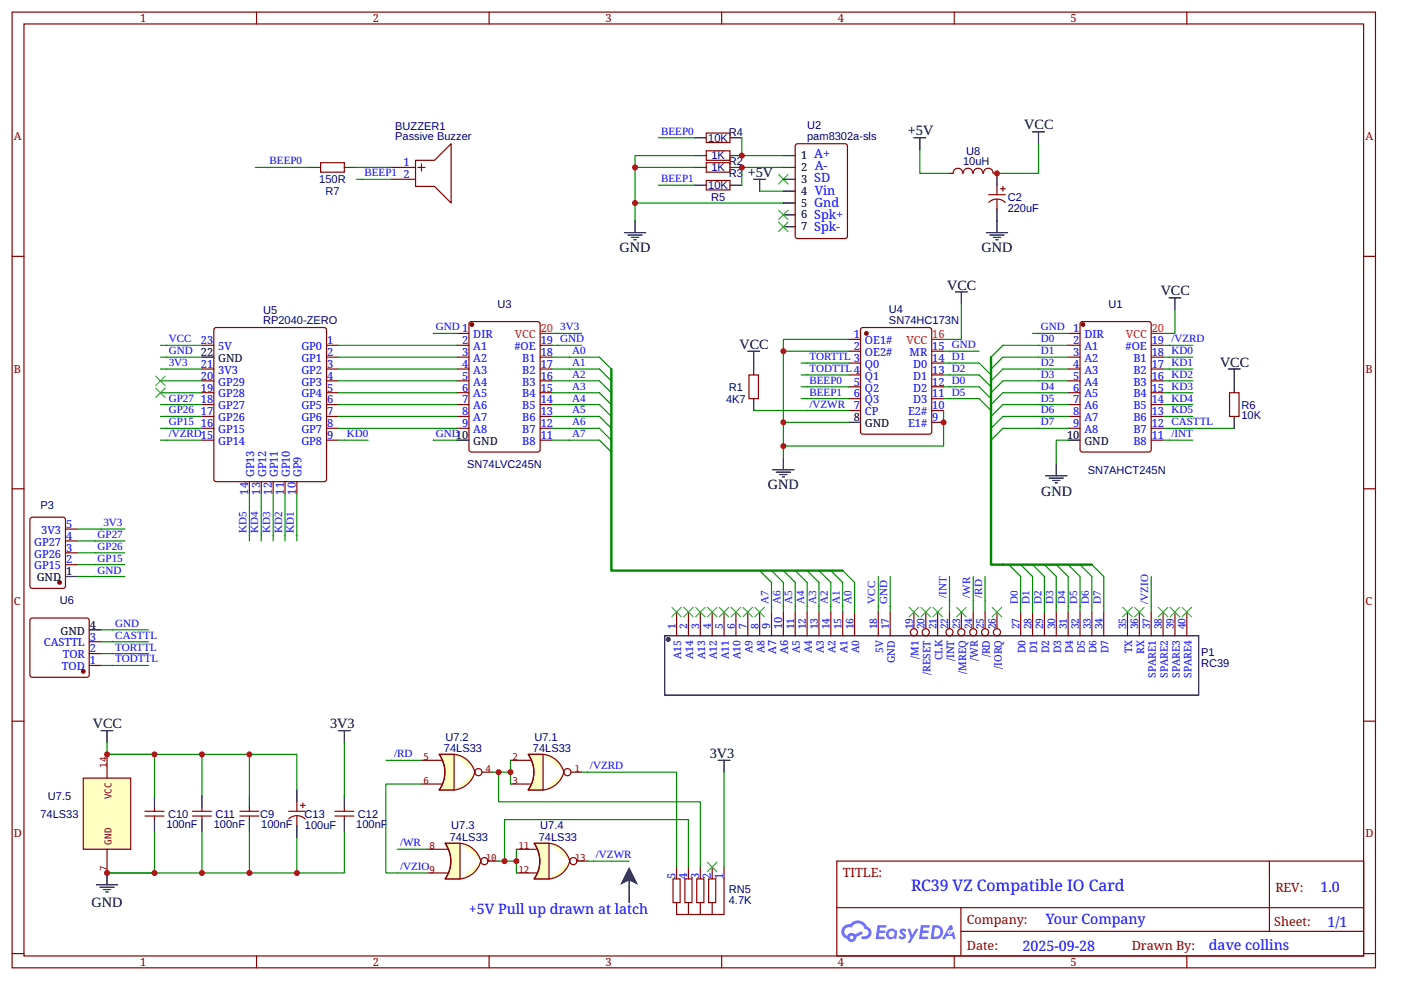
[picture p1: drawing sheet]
<svg xmlns="http://www.w3.org/2000/svg" width="297mm" height="210mm" viewBox="0 0 297 210" stroke-linecap="round" stroke-linejoin="round" font-family="sans-serif">
<g fill="none" stroke="#800" stroke-width=".25">
<path d="M2.6 2.6h289v202.7h-289zM5.1 5.1h284v197.7h-284zM54.4 2.6v2.5M103.7 2.6v2.5M153 2.6v2.5M202.3 2.6v2.5M251.6 2.6v2.5M2.6 54.4h2.5M289.1 54.4h2.5M2.6 103.7h2.5M289.1 103.7h2.5M2.6 153h2.5"/>
<path d="M289.1 153h2.5M177.4 182.7h111.7v20.1h-111.7zM177.4 192.6h111.6M203.7 197.6h85.3M203.7 192.6v10M269.1 182.7v14.9M2.6 202.3h2.5M54.4 202.8v2.5M103.7 202.8v2.5M153 202.8v2.5M202.3 202.8v2.5M251.6 202.8v2.5"/>
<path d="M289.1 202.3h2.5"/>
</g>
<g fill="#58f">
<path d="M190.9 197.2l.5-.2 .4 .1 .3 .3-.2 .4a.33 .33 0 0 0-.3-.3 .33 .33 0 0 0-.3 .1v.1a.85 .85 0 0 1 .7 .6 .85 .85 0 0 1-.3 .9l-.6 .1-.6-.4 .3-.4 .5 .3 .2-.1v-.2a.87 .87 0 0 1-.6-1.3z"/>
<path d="M192.4 197.1h.6l.4 1.3 .8-1.3h.6l-1.8 2.9h-.6l.7-1.1z"/>
<path d="M186.1 196.3h1.6l.2 .1-.1 .4h-1.2l-.1 .6h1l.3 .3-.3 .2h-1.1l-.1 .8 1.2 .1 .1 .2-.1 .2h-1.9z"/>
<path d="M195.2 196.3h1.7l.2 .1-.1 .4h-1.2l-.1 .6h1l.3 .3-.3 .2h-1.1l-.1 .8 1.2 .1 .1 .2-.1 .2h-1.9z"/>
<path d="M201.4 196.3h.5l.2 .9-.4 .2a.49 .49 0 0 0-.8 .2 .49 .49 0 0 0 .4 .7 .49 .49 0 0 0 .6-.5l.3-.1 .4 1.5h-.5l-.2-.6h-1.2l-.4 .6h-.6z"/>
<path d="M197.7 196.3l-.4 2.9h.9a1.5 1.5 0 0 0 1.8-1.5 1.5 1.5 0 0 0-1.8-1.4zM198.2 196.8a1.01 1.01 0 0 1 1.2 1.1 1.01 1.01 0 0 1-1.4 .8z"/>
<path d="M188.3 197.3a1.1 1.1 0 0 0-.3 1.6 1.1 1.1 0 0 0 1.6 .2l.4 .1 .2-1.6-.4-.2a1.01 1.01 0 0 0-1.5-.1zM188.3 198.1a.7 .7 0 0 1 1.4 0 .7 .7 0 0 1-1.4 0z"/>
<path d="M178.9 196.5a1.57 1.57 0 0 0 .7 2.7 1.01 1.01 0 0 0 1.2 .6 1.01 1.01 0 0 0 .8-1l1.4-.7-.3-.5-1.4 .6a1.02 1.02 0 0 0-1.7 .4 .99 .99 0 0 1-.5-1.4 .99 .99 0 0 1 1.4-.4 1.48 1.48 0 0 1 1.6-.9 1.48 1.48 0 0 1 1.3 1.2 .81 .81 0 0 1 .7 1.1 .81 .81 0 0 1-1.2 .4l-.3 .2v.3a1.39 1.39 0 0 0 2-.6 1.39 1.39 0 0 0-.8-1.9 2.17 2.17 0 0 0-3.7-.5l-.7 .1zM180.2 198.9a.38 .38 0 0 1 .7 0 .38 .38 0 0 1-.7 0z"/>
<circle cx="201.4" cy="197.8" r=".19"/>
</g>
<g fill="none" stroke="#000" stroke-width=".25">
<path d="M42.8 75.8h2.5M202.6 61.9h2.5M203.8 61.9v2.6M247.9 63.2h2.5M249.1 63.2v2.5M96.9 93.4h2.5M163.8 99.7h4.6M166.1 97.2v2.5M179.9 89.6h2.5M224 98.4v2.5M226.5 93.4h2.5M164.6 100.2h3"/>
<path d="M165.3 100.7h1.5M165.8 101.2h.5M221.7 100.9h4.5M222.4 101.4h3.1M223.2 101.9h1.5M223.7 102.4h.5M13.9 122.3h2.5M18.9 133.6h2.5M140.9 134.9h113.2v12.6h-113.2zM21.4 155h2.5M22.7 155v2.5M71.7 155h2.6"/>
<path d="M73 155v2.5M32.8 168.9v2.5M32.8 173.9v2.5M42.8 168.9v2.5M42.8 173.9v2.5M52.9 168.9v2.5M52.9 173.9v2.5M73 168.9v2.5M73 173.9v2.5M20.4 187.7h4.6M21.2 188.2h3M21.9 188.7h1.5"/>
<path d="M22.4 189.2h.5M22.7 185.2v2.5"/>
</g>
<circle cx="141.7" cy="135.7" r=".38" fill="#000" stroke="#000" stroke-width=".25"/>
<g fill="none" stroke="#800" stroke-width=".25">
<path d="M42.8 73.3h2.5M42.8 78.3h2.5M45.4 69.7l.4-.2h22.9l.5 .2v32l-.2 .4-23.2 .1-.4-.3zM69.2 73.3h2.5M69.2 75.8h2.5M69.2 78.3h2.5M96.9 70.7h2.5M96.9 73.3h2.5M96.9 75.8h2.5M96.9 78.3h2.5M99.7 68.3l14.3-.1 .4 .3 .1 26.9-.2 .4-14.4 .1-.4-.2-.1-27zM114.5 73.3h2.5"/>
<path d="M114.5 75.8h2.5M114.5 78.3h2.5M179.9 72h2.5M179.9 74.5h2.5M179.9 77h2.5M179.9 79.5h2.5M182.5 69.7l.4-.2h14.1l.5 .2v21.9l-.2 .5h-14.4l-.4-.2zM197.5 74.5h2.6M197.5 77h2.6M197.5 79.5h2.6M226.5 70.7h2.5M226.5 73.3h2.5"/>
<path d="M226.5 75.8h2.5M226.5 78.3h2.5M229.2 68.3l14.4-.1 .4 .3 .1 26.9-.3 .4-14.3 .1-.4-.2-.1-27zM244.1 73.3h2.5M244.1 75.8h2.5M244.1 78.3h2.5M42.8 80.8h2.5M42.8 83.3h2.5M42.8 85.8h2.5M42.8 88.4h2.5M42.8 90.9h2.5M42.8 93.4h2.5"/>
<path d="M69.2 80.8h2.5M69.2 83.3h2.5M69.2 85.8h2.5M69.2 88.4h2.5M69.2 90.9h2.5M69.2 93.4h2.5M96.9 80.8h2.5M96.9 83.3h2.5M96.9 85.8h2.5M96.9 88.4h2.5M96.9 90.9h2.5M114.5 80.8h2.5"/>
<path d="M114.5 83.3h2.5M114.5 85.8h2.5M114.5 88.4h2.5M114.5 90.9h2.5M114.5 93.4h2.5M179.9 82.1h2.5M179.9 84.6h2.5M179.9 87.1h2.5M197.5 82.1h2.6M197.5 84.6h2.6M197.5 87.1h2.6M197.5 89.6h2.6"/>
<path d="M226.5 80.8h2.5M226.5 83.3h2.5M226.5 85.8h2.5M226.5 88.4h2.5M226.5 90.9h2.5M244.1 80.8h2.5M244.1 83.3h2.5M244.1 85.8h2.5M244.1 88.4h2.5M244.1 90.9h2.5M244.1 93.4h2.5M6.4 110l.4-.3h6.6l.4 .3 .1 14.3-.3 .5h-6.8l-.4-.2z"/>
<path d="M13.9 119.8h2.5M13.9 117.3h2.5M13.9 114.8h2.5M13.9 112.3h2.5M52.9 102.2v2.5M55.4 102.2v2.5M57.9 102.2v2.5M60.4 102.2v2.5M62.9 102.2v2.5M6.4 131.4l.4-.3 11.9 .1 .2 .4-.1 11.9-.4 .2-11.8-.1-.3-.4zM18.9 138.7h2.5M18.9 136.2h2.5"/>
<path d="M143.4 129.9v5M146 129.9v5M148.5 129.9v5M151 129.9v5M153.5 129.9v5M156 129.9v5M158.5 129.9v5M161.1 129.9v5M163.6 129.9v5M166.1 129.9v5M168.6 129.9v5M171.1 129.9v5"/>
<path d="M173.6 129.9v5M176.2 129.9v5M178.7 129.9v5M181.2 129.9v5M186.2 129.9v5M188.7 129.9v5M193.8 129.9v3.5M196.3 129.9v3.5M198.8 129.9v5M201.3 129.9v3.5M203.8 129.9v3.5M206.3 129.9v3.5"/>
<path d="M208.9 129.9v3.5M211.4 129.9v3.5M216.4 129.9v5M218.9 129.9v5M221.4 129.9v5M224 129.9v5M226.5 129.9v5M229 129.9v5M231.5 129.9v5M234 129.9v5M239 129.9v5M241.6 129.9v5"/>
<path d="M244.1 129.9v5M246.6 129.9v5M249.1 129.9v5M251.6 129.9v5M18.9 141.2h2.5M30.7 173.1h4.1M30.7 172.1h4.1M32.8 171.4v.7M32.8 173.1v.8M40.8 173.1h4M40.8 172.1h4M42.8 171.4v.7"/>
<path d="M42.8 173.1v.8M50.9 173.1h4M50.9 172.1h4M52.9 171.4v.7M52.9 173.1v.8M71 173.1h4M71 172.1h4M73 171.4v.7M73 173.1v.8"/>
<circle cx="193.8" cy="134.1" r=".75"/>
<circle cx="196.3" cy="134.1" r=".75"/>
<circle cx="201.3" cy="134.1" r=".75"/>
<circle cx="203.8" cy="134.1" r=".76"/>
<circle cx="206.3" cy="134.1" r=".75"/>
<circle cx="208.9" cy="134.1" r=".75"/>
<circle cx="211.4" cy="134.1" r=".75"/>
</g>
<g fill="#800" stroke="#800" stroke-width=".25">
<circle cx="229.6" cy="68.9" r=".38"/>
<circle cx="100.1" cy="68.9" r=".38"/>
<circle cx="12.6" cy="123.6" r=".38"/>
<circle cx="183.7" cy="70.7" r=".38"/>
<circle cx="17.7" cy="142.4" r=".38"/>
</g>
<path d="M114.5 70.7h2.5M197.5 72h2.6M244.1 70.7h2.5" fill="none" stroke="#f00" stroke-width=".25"/>
<g fill="none" stroke="#080" stroke-width=".25">
<path d="M34 73.3h8.8M34 75.8h8.8M34 78.3h8.8M91.9 70.7h5M117 73.3h6.3M117 75.8h10.1l2.5 2.5M117 78.3h10.1l2.5 2.5M117 70.7h6.3M166.1 74.5v15.1M169.9 79.5h10M169.9 77h10M179.9 72h-13.8v2.5h13.8"/>
<path d="M200.1 79.5h7.5l2.5 2.6M200.1 77h7.5l2.5 2.5M218.9 70.7h7.6M226.5 73.3h-13.9l-2.5 2.5M226.5 75.8h-13.9l-2.5 2.5M226.5 78.3h-13.9l-2.5 2.5M246.6 73.3h6.3M249.1 65.7v5h-2.5M34 80.8h8.8M34 90.9h8.8M34 88.4h8.8M34 85.8h8.8"/>
<path d="M34 83.3h8.8M34 93.4h8.8M91.9 93.4h5M117 80.8h10.1l2.5 2.5M117 90.9h10.1l2.5 2.5M117 88.4h10.1l2.5 2.5M117 85.8h10.1l2.5 2.6M117 83.3h10.1l2.5 2.5M117 93.4h10.1l2.5 2.5M159.8 87.1h20.1M169.9 84.6h10M169.9 82.1h10"/>
<path d="M179.9 89.6h-13.8v7.6M200.1 87.1v7.5h-34M200.1 84.6h7.5l2.5 2.5M200.1 82.1h7.5l2.5 2.5M226.5 93.4h-2.5v5M226.5 90.9h-13.9l-2.5 2.5M226.5 88.4h-13.9l-2.5 2.5M226.5 80.8h-13.9l-2.5 2.5M226.5 85.8h-13.9l-2.5 2.6M226.5 83.3h-13.9l-2.5 2.5M246.6 90.9h15.1M246.6 93.4h6.3"/>
<path d="M16.4 112.3h10.1M62.9 104.7v10.1M213.9 119.8l2.5 2.5v7.6M216.4 119.8l2.5 2.5v7.6M218.9 119.8l2.5 2.5v7.6M221.4 119.8l2.6 2.5v7.6M224 119.8l2.5 2.5v7.6M226.5 119.8l2.5 2.5v7.6M229 119.8l2.5 2.5v7.6M231.5 119.8l2.5 2.5v7.6M16.4 122.3h10.1M21.4 133.6h10.1"/>
<path d="M21.4 136.2h10.1M21.4 138.7h10.1M161.1 121.1l2.5 2.5v6.3M163.6 121.1l2.5 2.5v6.3M166.1 121.1l2.5 2.5v6.3M168.6 121.1l2.5 2.5v6.3M171.1 121.1l2.5 2.5v6.3M173.6 121.1l2.6 2.5v6.3M176.2 121.1l2.5 2.5v6.3M178.7 121.1l2.5 2.5v6.3M186.2 122.3v7.6M188.7 122.3v7.6"/>
<path d="M201.3 122.3v7.6M206.3 122.3v7.6M208.9 122.3v7.6M244.1 122.3v7.6M21.4 141.2h10.1M22.7 157.5v2.6h20.1v8.8M32.8 160.1v8.8M42.8 160.1h10.1v8.8M62.9 177.7v7.5h-30.1"/>
</g>
<g fill="#000">
<path d="M35.3 73v.5zM35 73.3h.5z"/>
<path d="M35.3 75.5v.5zM35 75.8h.5z"/>
<path d="M35.3 78v.5zM35 78.3h.5z"/>
<path d="M91.9 70.5v.5zM91.6 70.7h.5z"/>
<path d="M118.3 70.5v.5zM118 70.7h.5z"/>
<path d="M120.8 75.5v.5zM120.6 75.8h.5z"/>
<path d="M120.8 78v.5zM120.6 78.3h.5z"/>
<path d="M171.1 76.8v.5zM170.9 77h.5z"/>
<path d="M171.1 79.3v.5zM170.9 79.5h.5z"/>
<path d="M201.3 76.8v.5zM201.1 77h.5z"/>
<path d="M201.3 79.3v.5zM201.1 79.5h.5z"/>
<path d="M220.2 78v.5zM219.9 78.3h.5z"/>
<path d="M220.2 75.5v.5zM219.9 75.8h.5z"/>
<path d="M220.2 73v.5zM219.9 73.3h.5z"/>
<path d="M220.2 70.5v.5zM219.9 70.7h.5z"/>
<path d="M247.9 75.5v.5zM247.6 75.8h.5z"/>
<path d="M247.9 78v.5zM247.6 78.3h.5z"/>
<path d="M247.9 73v.5zM247.6 73.3h.5z"/>
<path d="M35.3 90.6v.5zM35 90.9h.5z"/>
<path d="M35.3 85.6v.5zM35 85.8h.5z"/>
<path d="M35.3 88.1v.5zM35 88.4h.5z"/>
<path d="M73 93.1v.5zM72.8 93.4h.5z"/>
<path d="M91.9 93.1v.5zM91.6 93.4h.5z"/>
<path d="M120.8 80.6v.5zM120.6 80.8h.5z"/>
<path d="M120.8 83.1v.5zM120.6 83.3h.5z"/>
<path d="M120.8 85.6v.5zM120.6 85.8h.5z"/>
<path d="M120.8 88.1v.5zM120.6 88.4h.5z"/>
<path d="M120.8 90.6v.5zM120.6 90.9h.5z"/>
<path d="M120.8 93.1v.5zM120.6 93.4h.5z"/>
<path d="M171.1 86.8v.5zM170.9 87.1h.5z"/>
<path d="M171.1 81.8v.5zM170.9 82.1h.5z"/>
<path d="M171.1 84.3v.5zM170.9 84.6h.5z"/>
<path d="M201.3 81.8v.5zM201.1 82.1h.5z"/>
<path d="M201.3 84.3v.5zM201.1 84.6h.5z"/>
<path d="M220.2 80.6v.5zM219.9 80.8h.5z"/>
<path d="M220.2 83.1v.5zM219.9 83.3h.5z"/>
<path d="M220.2 85.6v.5zM219.9 85.8h.5z"/>
<path d="M220.2 88.1v.5zM219.9 88.4h.5z"/>
<path d="M220.2 90.6v.5zM219.9 90.9h.5z"/>
<path d="M247.9 80.6v.5zM247.6 80.8h.5z"/>
<path d="M247.9 83.1v.5zM247.6 83.3h.5z"/>
<path d="M247.9 85.6v.5zM247.6 85.8h.5z"/>
<path d="M247.9 88.1v.5zM247.6 88.4h.5z"/>
<path d="M247.9 93.1v.5zM247.6 93.4h.5z"/>
<path d="M247.9 90.6v.5zM247.6 90.9h.5z"/>
<path d="M21.4 112v.5zM21.2 112.3h.5z"/>
<path d="M52.9 113.3v.5zM52.6 113.5h.5z"/>
<path d="M55.4 113.3v.5zM55.1 113.5h.5z"/>
<path d="M57.9 113.3v.5zM57.7 113.5h.5z"/>
<path d="M60.4 113.3v.5zM60.2 113.5h.5z"/>
<path d="M62.9 113.3v.5zM62.7 113.5h.5z"/>
<path d="M20.2 122.1v.5zM19.9 122.3h.5z"/>
<path d="M23.9 133.4v.5zM23.7 133.6h.5z"/>
<path d="M23.9 138.4v.5zM23.7 138.7h.5z"/>
<path d="M163.6 128.4v.5zM163.3 128.6h.5z"/>
<path d="M166.1 128.4v.5zM165.8 128.6h.5z"/>
<path d="M168.6 128.4v.5zM168.4 128.6h.5z"/>
<path d="M171.1 128.4v.5zM170.9 128.6h.5z"/>
<path d="M173.6 128.4v.5zM173.4 128.6h.5z"/>
<path d="M176.2 128.4v.5zM175.9 128.6h.5z"/>
<path d="M178.7 128.4v.5zM178.4 128.6h.5z"/>
<path d="M181.2 128.4v.5zM180.9 128.6h.5z"/>
<path d="M186.2 128.4v.5zM186 128.6h.5z"/>
<path d="M188.7 128.4v.5zM188.5 128.6h.5z"/>
<path d="M201.3 127.1v.5zM201.1 127.3h.5z"/>
<path d="M206.3 127.1v.5zM206.1 127.3h.5z"/>
<path d="M208.9 127.1v.5zM208.6 127.3h.5z"/>
<path d="M216.4 128.4v.5zM216.2 128.6h.5z"/>
<path d="M218.9 128.4v.5zM218.7 128.6h.5z"/>
<path d="M221.4 128.4v.5zM221.2 128.6h.5z"/>
<path d="M224 128.4v.5zM223.7 128.6h.5z"/>
<path d="M226.5 128.4v.5zM226.2 128.6h.5z"/>
<path d="M229 128.4v.5zM228.7 128.6h.5z"/>
<path d="M231.5 128.4v.5zM231.2 128.6h.6z"/>
<path d="M234 128.4v.5zM233.8 128.6h.5z"/>
<path d="M244.1 128.4v.5zM243.8 128.6h.5z"/>
<path d="M23.9 140.9v.5zM23.7 141.2h.5z"/>
</g>
<path d="M129.6 78.3v42.8h49.1M210.1 75.8v44h21.4" fill="none" stroke="#080" stroke-width=".5"/>
<g fill="#000" stroke="#3c3" stroke-width=".25">
<path d="M142.4 128.9l2.1 2zM144.5 128.9l-2.1 2z"/>
<path d="M145 128.9l2 2zM147 128.9l-2 2z"/>
<path d="M147.5 128.9l2 2zM149.5 128.9l-2 2z"/>
<path d="M150 128.9l2 2zM152 128.9l-2 2z"/>
<path d="M152.5 128.9l2 2zM154.5 128.9l-2 2z"/>
<path d="M155 128.9l2 2zM157 128.9l-2 2z"/>
<path d="M157.5 128.9l2 2zM159.5 128.9l-2 2z"/>
<path d="M160.1 128.9l2 2zM162.1 128.9l-2 2z"/>
<path d="M192.8 128.9l2 2zM194.8 128.9l-2 2z"/>
<path d="M195.3 128.9l2 2zM197.3 128.9l-2 2z"/>
<path d="M197.8 128.9l2 2zM197.8 130.9l2-2z"/>
<path d="M202.8 128.9l2 2zM204.8 128.9l-2 2z"/>
<path d="M210.4 128.9l2 2zM212.4 128.9l-2 2z"/>
<path d="M238 128.9l2.1 2zM240.1 128.9l-2.1 2z"/>
<path d="M240.6 128.9l2 2zM242.6 128.9l-2 2z"/>
<path d="M245.6 128.9l2 2zM247.6 128.9l-2 2z"/>
<path d="M248.1 128.9l2 2zM250.1 128.9l-2 2z"/>
<path d="M250.6 128.9l2 2zM252.6 128.9l-2 2z"/>
</g>
<g fill="#ffffc2" stroke="#840000" stroke-width=".25">
<path d="M115.2 160a5.1 5.1 0 0 1 4.4 3.8z"/>
<path d="M115.2 167.6l4.4-3.8a5.1 5.1 0 0 1-4.4 3.8z"/>
</g>
<path d="M112 167.6h3.1zM112 160.1h3.1z" fill="none" stroke="#840000" stroke-width=".25"/>
<path d="M112 160.1h3.1v7.5h-3.1a6.6 6.6 0 0 0 0-7.5z" fill="#ffffc2" stroke="#840000" stroke-width=".25"/>
<g fill="none" stroke="#840000" stroke-width=".25">
<path d="M108.2 161.3h4.3M108.2 166.3h4.3M112 160.1a6.5 6.5 0 0 1 0 7.5M121.1 163.8h2.2"/>
<circle cx="120.3" cy="163.8" r=".75"/>
</g>
<g fill="#ffffc2" stroke="#840000" stroke-width=".25">
<path d="M96.3 160a5.1 5.1 0 0 1 4.4 3.8z"/>
<path d="M96.3 167.6l4.4-3.8a5.1 5.1 0 0 1-4.4 3.8z"/>
</g>
<path d="M93.1 167.6h3.2zM93.1 160.1h3.2z" fill="none" stroke="#840000" stroke-width=".25"/>
<path d="M93.1 160.1h3.2v7.5h-3.2a6.6 6.6 0 0 0 0-7.5z" fill="#ffffc2" stroke="#840000" stroke-width=".25"/>
<g fill="none" stroke="#840000" stroke-width=".25">
<path d="M89.4 161.3h4.2M89.4 166.3h4.2M93.1 160.1a6.5 6.5 0 0 1 0 7.5M102.2 163.8h2.3"/>
<circle cx="101.4" cy="163.8" r=".75"/>
</g>
<g fill="#ffffc2" stroke="#840000" stroke-width=".25">
<path d="M97.6 178.9a5.1 5.1 0 0 1 4.3 3.8z"/>
<path d="M97.6 186.5l4.3-3.8a5.1 5.1 0 0 1-4.3 3.8z"/>
</g>
<path d="M94.4 178.9h3.1zM94.4 186.5h3.1z" fill="none" stroke="#840000" stroke-width=".25"/>
<path d="M94.4 178.9h3.1v7.6h-3.1a6.6 6.6 0 0 0 0-7.6z" fill="#ffffc2" stroke="#840000" stroke-width=".25"/>
<g fill="none" stroke="#840000" stroke-width=".25">
<path d="M94.4 178.9a6.5 6.5 0 0 1 0 7.6M90.6 180.2h4.3M90.6 185.2h4.3M103.4 182.7h2.3"/>
<circle cx="102.7" cy="182.7" r=".76"/>
</g>
<g fill="#ffffc2" stroke="#840000" stroke-width=".25">
<path d="M116.4 178.9a5.1 5.1 0 0 1 4.4 3.8z"/>
<path d="M116.4 186.5l4.4-3.8a5.1 5.1 0 0 1-4.4 3.8z"/>
</g>
<path d="M113.3 178.9h3.1zM113.3 186.5h3.1z" fill="none" stroke="#840000" stroke-width=".25"/>
<path d="M113.3 178.9h3.1v7.6h-3.1a6.6 6.6 0 0 0 0-7.6z" fill="#ffffc2" stroke="#840000" stroke-width=".25"/>
<g fill="none" stroke="#840000" stroke-width=".25">
<path d="M113.3 178.9a6.5 6.5 0 0 1 0 7.6M109.5 180.2h4.3M109.5 185.2h4.3M122.3 182.7h2.3"/>
<circle cx="121.6" cy="182.7" r=".75"/>
</g>
<path d="M17.7 165.1h10v15.1h-10z" fill="#ffffc2" stroke="#840000" stroke-width=".25"/>
<path d="M22.7 160.1v5M22.7 180.2v5" fill="none" stroke="#840000" stroke-width=".25"/>
<g fill="none" stroke="#080" stroke-width=".25">
<path d="M54.1 35.5h11.4M75.5 35.5h7.6M75.5 38h7.6M134.6 35.5v11.3M139.7 29.2h7.5M139.7 39.3h7.5M147.2 33h-12.6v2.5h12.6M157.3 29.2v3.8h8.8M166.1 35.5h-8.8v3.8M195 31.7v5.1h6.3M220.2 30.5v6.3h-8.8M134.6 43.1h31.5"/>
<path d="M161.1 40.6h5M71.7 73.3h25.2M71.7 75.8h25.2M71.7 78.3h25.2M200.1 74.5h7.5M203.8 64.5v7.5h-3.7M246.6 75.8h6.3M246.6 78.3h6.3M71.7 80.8h25.2M71.7 83.3h25.2M71.7 85.8h25.2M71.7 88.4h25.2"/>
<path d="M71.7 90.9h25.2M71.7 93.4h6.3M246.6 80.8h6.3M246.6 83.3h6.3M246.6 85.8h6.3M246.6 88.4h6.3M16.4 114.8h10.1M16.4 117.3h10.1M16.4 119.8h10.1M52.9 104.7v10.1M55.4 104.7v10.1M57.9 104.7v10.1"/>
<path d="M60.4 104.7v10.1M73 157.5v11.4M22.7 160.1h10.1M32.8 176.4v8.8h-10.1h10.1M42.8 176.4v8.8M52.9 160.1h10v7.5M52.9 176.4v8.8M73 176.4v8.8h-10.1M81.8 161.3h7.6M89.4 166.3h-7.6v18.9h8.8M104.5 163.8h3.7M105.7 163.8v6.3h42.8v13.9"/>
<path d="M108.2 161.3v5M123.3 163.8h20.1v20.2M153.5 163.8v20.2M84.3 180.2h6.3M105.7 182.7h3.8M107 182.7v-8.8h39v10.1M109.5 180.2v5M124.6 182.7h8.8"/>
</g>
<g fill="#000">
<path d="M133.4 184l1.9 3.7-1.9-.9-1.9 .9z"/>
<path d="M56.7 35.3v.5zM56.4 35.5h.5z"/>
<path d="M76.8 37.8v.5zM76.5 38h.5z"/>
<path d="M139.7 29v.5zM139.4 29.2h.5z"/>
<path d="M139.7 39v.5zM139.4 39.3h.5z"/>
<path d="M118.3 73v.5zM118 73.3h.5z"/>
<path d="M201.3 74.3v.5zM201.1 74.5h.5z"/>
<path d="M35.3 93.1v.5zM35 93.4h.5z"/>
<path d="M20.2 119.6v.5zM19.9 119.8h.5z"/>
<path d="M20.2 117v.5zM19.9 117.3h.5z"/>
<path d="M20.2 114.5v.5zM19.9 114.8h.5z"/>
<path d="M23.9 135.9v.5zM23.7 136.2h.5z"/>
<path d="M83.1 161.1v.5zM82.8 161.3h.5z"/>
<path d="M84.3 179.9v.5zM84.1 180.2h.5z"/>
<path d="M124.6 163.6v.5zM124.3 163.8h.5z"/>
<path d="M84.3 185v.5zM84.1 185.2h.5z"/>
<path d="M125.8 182.4v.5zM125.6 182.7h.5z"/>
</g>
<path d="M142.7 186.5h1.5v5h-1.5zM145.2 186.5h1.5v5h-1.5zM147.7 186.5h1.5v5h-1.5zM150.2 186.5h1.5v5h-1.5z" fill="none" stroke="#a00000" stroke-width=".25"/>
<g fill="none" stroke="#800" stroke-width=".25">
<path d="M68 34.5h5v2h-5zM83.1 35.5h5M83.1 38h5M88.1 34h4l3.5-3.5v12.6l-3.5-3.6h-4zM88.6 35.5h1.5M89.4 34.8v1.5M149.7 32h5.1v2h-5.1zM149.7 34.5h5.1v2h-5.1zM149.7 28.2h5.1v2h-5.1zM149.7 38.3h5.1v2h-5.1zM168.7 30.7l.4-.2h10.1l.4 .2 .1 19.4-.3 .5h-10.3l-.4-.2zM201.3 36.8h.8"/>
<path d="M202.1 36.8a1 1 0 0 1 1-1.1 1 1 0 0 1 1 1.1M204.2 36.8a1 1 0 0 1 1-1.1 1 1 0 0 1 1 1.1M206.4 36.8a1 1 0 0 1 1-1.1 1 1 0 0 1 1 1.1M208.5 36.8a1 1 0 0 1 1-1.1 1 1 0 0 1 1 1.1M210.6 36.8h.8M211.4 39.3v2M212.6 39.5v1.1M209.6 41.3h3.5M209.6 42.9a2.52 2.52 0 0 1 3.5 .1M211.4 42.3v2M212.1 40.1h1M158.8 79.5h2v5.1h-2z"/>
<path d="M260.7 83.3h2v5.1h-2zM61.2 172.1h3.5M61.2 173.8a2.52 2.52 0 0 1 3.5 0M62.9 170.1v2M62.9 173.1v2M63.7 170.9h1M64.2 170.4v1M143.4 184v2.5M146 184v2.5M146 191.5v2.5M148.5 184v2.5M148.5 191.5v2.5"/>
<path d="M151 184v2.5M151 191.5v2.5M153.5 184v10h-10.1v-2.5"/>
</g>
<g fill="none" stroke="#000" stroke-width=".25">
<path d="M65.5 35.5h2.5M73 35.5h2.5M147.2 33h2.5M147.2 35.5h2.5M147.2 29.2h2.5M147.2 39.3h2.5M154.8 33h2.5M154.8 35.5h2.5M154.8 29.2h2.5M154.8 39.3h2.5M159.8 38h2.5M161.1 38v2.6"/>
<path d="M166.1 33h2.5M166.1 35.5h2.5M166.1 38h2.5M193.8 29.2h2.5M195 29.2v2.5M211.4 36.8v2.5M218.9 28h2.5M220.2 28v2.5M132.4 49.4h4.5M133.1 49.9h3.1M133.9 50.4h1.5M134.4 50.9h.5"/>
<path d="M134.6 46.8v2.6M166.1 48.1h2.5M166.1 45.6h2.5M166.1 43.1h2.5M166.1 40.6h2.5M209.1 49.4h4.5M209.9 49.9h3M210.6 50.4h1.5M211.1 50.9h.5M211.4 44.3v5.1M158.5 74.5h2.6M159.8 74.5v5"/>
<path d="M260.4 78.3h2.5M261.7 78.3v5M159.8 84.6v2.5M261.7 88.4v2.5M62.9 167.6v2.5M62.9 175.1v2.6M152.3 161.3h2.5M153.5 161.3v2.5M133.4 186.5v5"/>
</g>
<g fill="#000" stroke="#3c3" stroke-width=".25">
<path d="M165.1 37l2 2zM167.1 37l-2 2z"/>
<path d="M165.1 44.6l2 2zM167.1 44.6l-2 2z"/>
<path d="M165.1 47.1l2 2zM165.1 49.1l2-2z"/>
<path d="M33 79.8l2 2zM33 81.8l2-2z"/>
<path d="M33 82.3l2 2zM35 82.3l-2 2z"/>
<path d="M150 182.9l2 2.1zM152 182.9l-2 2.1z"/>
</g>
<g fill="#c00">
<circle cx="42.8" cy="160.1" r=".63"/>
<circle cx="200.1" cy="89.6" r=".63"/>
<circle cx="166.1" cy="94.6" r=".63"/>
<circle cx="166.1" cy="89.6" r=".63"/>
<circle cx="166.1" cy="74.5" r=".63"/>
<circle cx="32.8" cy="160.1" r=".63"/>
<circle cx="108.2" cy="163.8" r=".63"/>
<circle cx="109.5" cy="182.7" r=".63"/>
<circle cx="42.8" cy="185.2" r=".63"/>
<circle cx="52.9" cy="185.2" r=".63"/>
<circle cx="22.7" cy="185.2" r=".63"/>
<circle cx="32.8" cy="185.2" r=".63"/>
<circle cx="22.7" cy="160.1" r=".63"/>
<circle cx="107" cy="182.7" r=".63"/>
<circle cx="105.7" cy="163.8" r=".63"/>
<circle cx="52.9" cy="160.1" r=".63"/>
<circle cx="62.9" cy="185.2" r=".63"/>
<circle cx="157.3" cy="33" r=".63"/>
<circle cx="157.3" cy="35.5" r=".63"/>
<circle cx="134.6" cy="35.5" r=".63"/>
<circle cx="134.6" cy="43.1" r=".63"/>
<circle cx="211.4" cy="36.8" r=".63"/>
</g>
<text font-size="3.4" fill="#00f" x="193.2" y="189.1">RC39 VZ Compatible IO Card</text>
<g font-size="3">
<text x="192.5" y="28.7">+5V</text>
<text x="217.2" y="27.5">VCC</text>
<text x="158.5" y="37.5">+5V</text>
<text x="131.4" y="53.4">GND</text>
<text x="208.1" y="53.4">GND</text>
<text x="200.8" y="61.4">VCC</text>
<text x="246.1" y="62.7">VCC</text>
<text x="156.8" y="74">VCC</text>
<text x="258.7" y="77.8">VCC</text>
<text x="162.8" y="103.7">GND</text>
<text x="220.7" y="105.2">GND</text>
<text x="19.7" y="154.5">VCC</text>
<text x="70" y="154.5">3V3</text>
<text x="150.5" y="160.8">3V3</text>
<text x="19.4" y="192.5">GND</text>
</g>
<g font-size="3" fill="#00f">
<text x="280" y="189.3">1.0</text>
<text x="99.4" y="194">+5V Pull up drawn at latch</text>
<text x="221.8" y="196.1">Your Company</text>
<text x="281.5" y="196.7">1/1</text>
<text x="216.8" y="201.7">2025-09-28</text>
<text x="256.3" y="201.6">dave collins</text>
</g>
<g font-size="2.7" fill="#00f">
<text x="172.6" y="33.5">A+</text>
<text x="172.6" y="38.7">SD</text>
<text x="172.7" y="36.1">A-</text>
<text x="172.7" y="41.3">Vin</text>
<text x="172.6" y="43.9">Gnd</text>
<text x="172.6" y="46.5">Spk+</text>
<text x="172.6" y="49.1">Spk-</text>
</g>
<g font-size="2.7" fill="#800">
<text x="178.7" y="186">TITLE:</text>
<text x="270.4" y="189.3">REV:</text>
<text x="205" y="196.1">Company:</text>
<text x="270.1" y="196.5">Sheet:</text>
<text x="205" y="201.6">Date:</text>
<text x="240" y="201.6">Drawn By:</text>
</g>
<g font-size="2.3" fill="#800">
<text x="29.7" y="4.7">1</text>
<text x="79" y="4.7">2</text>
<text x="128.4" y="4.7">3</text>
<text x="177.7" y="4.7">4</text>
<text x="227" y="4.7">5</text>
<text x="2.9" y="29.7">A</text>
<text x="289.5" y="29.7">A</text>
<text x="2.9" y="79">B</text>
<text x="289.5" y="79">B</text>
<text x="2.9" y="128.4">C</text>
<text x="289.5" y="128.4">C</text>
<text x="2.9" y="177.7">D</text>
<text x="289.5" y="177.7">D</text>
<text x="29.7" y="205">1</text>
<text x="79" y="205">2</text>
<text x="128.4" y="205">3</text>
<text x="177.7" y="205">4</text>
<text x="227" y="205">5</text>
</g>
<g font-size="2.3" fill="#000080">
<text x="83.8" y="29.7">Passive Buzzer</text>
<text x="83.8" y="27.5">BUZZER1</text>
<text x="154.5" y="28.8">R4</text>
<text x="171.1" y="29.7">pam8302a-sls</text>
<text x="171.1" y="27.4">U2</text>
<text x="150.2" y="30">10K</text>
<text x="150.8" y="33.8">1K</text>
<text x="154.5" y="35.1">R2</text>
<text x="204.2" y="35.1">10uH</text>
<text x="204.8" y="32.8">U8</text>
<text x="67.7" y="38.9">150R</text>
<text x="69" y="41.4">R7</text>
<text x="150.2" y="40.1">10K</text>
<text x="150.8" y="36.3">1K</text>
<text x="154.5" y="37.6">R3</text>
<text x="150.8" y="42.6">R5</text>
<text x="213.6" y="44.9">220uF</text>
<text x="213.6" y="42.7">C2</text>
<text x="105.5" y="65.3">U3</text>
<text x="235" y="65.2">U1</text>
<text x="55.8" y="68.7">RP2040-ZERO</text>
<text x="55.8" y="66.6">U5</text>
<text x="188.5" y="68.7">SN74HC173N</text>
<text x="188.5" y="66.5">U4</text>
<text x="154.5" y="82.9">R1</text>
<text x="153.9" y="85.4">4K7</text>
<text x="263.2" y="88.9">10K</text>
<text x="263.2" y="86.7">R6</text>
<text x="99" y="99.2">SN74LVC245N</text>
<text x="230.6" y="100.5">SN7AHCT245N</text>
<text x="8.6" y="108">P3</text>
<text x="12.7" y="128.1">U6</text>
<text x="254.6" y="141.5">RC39</text>
<text x="254.6" y="139.2">P1</text>
<text x="94.1" y="159.6">74LS33</text>
<text x="94.4" y="157.1">U7.2</text>
<text x="113" y="159.6">74LS33</text>
<text x="113.3" y="157.1">U7.1</text>
<text x="8.6" y="173.5">74LS33</text>
<text x="10.1" y="169.7">U7.5</text>
<text x="35.6" y="173.5">C10</text>
<text x="45.7" y="173.5">C11</text>
<text x="55.2" y="173.5">C9</text>
<text x="64.6" y="173.5">C13</text>
<text x="75.9" y="173.5">C12</text>
<text x="35.3" y="175.7">100nF</text>
<text x="45.3" y="175.7">100nF</text>
<text x="55.4" y="175.7">100nF</text>
<text x="64.6" y="176">100uF</text>
<text x="75.5" y="175.7">100nF</text>
<text x="95.4" y="178.5">74LS33</text>
<text x="95.7" y="176">U7.3</text>
<text x="114.2" y="178.5">74LS33</text>
<text x="114.6" y="176">U7.4</text>
<text x="154.5" y="191.8">4.7K</text>
<text x="154.5" y="189.6">RN5</text>
</g>
<g font-size="2.3" fill="#00f">
<text x="140.2" y="28.6">BEEP0</text>
<text x="57.2" y="34.9">BEEP0</text>
<text x="85.5" y="35.3">1</text>
<text x="77.3" y="37.4">BEEP1</text>
<text x="85.5" y="37.8">2</text>
<text x="140.2" y="38.7">BEEP1</text>
<text x="92.4" y="70.1">GND 1</text>
<text x="100.4" y="71.8">DIR</text>
<text x="118.8" y="70.1">3V3</text>
<text x="181" y="71.8">1</text>
<text x="220.7" y="70.1">GND</text>
<text x="227.5" y="70.5">1</text>
<text x="229.9" y="71.8">DIR</text>
<text x="35.8" y="72.6">VCC</text>
<text x="35.8" y="75.1">GND</text>
<text x="35.8" y="77.7">3V3</text>
<text x="42.6" y="73">23</text>
<text x="46.3" y="74.3">5V</text>
<text x="63.9" y="74.3">GP0</text>
<text x="63.9" y="76.8">GP1</text>
<text x="69.4" y="73">1</text>
<text x="69.4" y="75.5">2</text>
<text x="98" y="73">2</text>
<text x="98" y="75.5">3</text>
<text x="100.4" y="74.3">A1</text>
<text x="100.4" y="76.8">A2</text>
<text x="109.1" y="74.3">#OE</text>
<text x="110.7" y="76.8">B1</text>
<text x="114.6" y="75.5">18</text>
<text x="114.6" y="73">19 GND</text>
<text x="121.3" y="75.1">A0</text>
<text x="121.3" y="77.7">A1</text>
<text x="171.6" y="76.4">TORTTL 3</text>
<text x="181" y="74.3">2</text>
<text x="183.4" y="73">OE1#</text>
<text x="183.4" y="75.5">OE2#</text>
<text x="192.9" y="75.5">MR</text>
<text x="197.7" y="76.8">14 D1</text>
<text x="197.7" y="74.3">15 GND</text>
<text x="220.7" y="77.7">D2</text>
<text x="220.7" y="75.1">D1</text>
<text x="220.7" y="72.6">D0</text>
<text x="227.5" y="73">2</text>
<text x="227.5" y="75.5">3</text>
<text x="229.9" y="74.3">A1</text>
<text x="229.9" y="76.8">A2</text>
<text x="238.6" y="74.3">#OE</text>
<text x="240.3" y="76.8">B1</text>
<text x="244.2" y="75.5">18 KD0</text>
<text x="244.2" y="73">19 /VZRD</text>
<text x="42.6" y="83.1">19</text>
<text x="42.6" y="80.6">20</text>
<text x="42.6" y="78">21</text>
<text x="46.3" y="81.8">GP29</text>
<text x="46.3" y="79.3">3V3</text>
<text x="63.9" y="79.3">GP2</text>
<text x="63.9" y="81.8">GP3</text>
<text x="69.4" y="78">3</text>
<text x="69.4" y="80.6">4</text>
<text x="69.4" y="83.1">5</text>
<text x="98" y="78">4</text>
<text x="98" y="80.6">5</text>
<text x="98" y="83.1">6</text>
<text x="100.4" y="79.3">A3</text>
<text x="100.4" y="81.8">A4</text>
<text x="110.7" y="81.8">B3</text>
<text x="110.7" y="79.3">B2</text>
<text x="114.6" y="83.1">15</text>
<text x="114.6" y="80.6">16</text>
<text x="114.6" y="78">17</text>
<text x="121.3" y="80.2">A2</text>
<text x="121.3" y="82.7">A3</text>
<text x="171.6" y="78.9">TODTTL4</text>
<text x="171.6" y="81.4">BEEP0</text>
<text x="171.6" y="84">BEEP1</text>
<text x="181" y="81.8">5</text>
<text x="183.4" y="78">Q0</text>
<text x="183.4" y="80.6">Q1</text>
<text x="183.4" y="83.1">Q2</text>
<text x="193.6" y="83.1">D2</text>
<text x="193.6" y="80.6">D1</text>
<text x="193.6" y="78">D0</text>
<text x="197.7" y="81.8">12 D0</text>
<text x="197.7" y="79.3">13 D2</text>
<text x="220.7" y="80.2">D3</text>
<text x="220.7" y="82.7">D4</text>
<text x="227.5" y="78">4</text>
<text x="227.5" y="80.6">5</text>
<text x="227.5" y="83.1">6</text>
<text x="229.9" y="79.3">A3</text>
<text x="229.9" y="81.8">A4</text>
<text x="240.3" y="81.8">B3</text>
<text x="240.3" y="79.3">B2</text>
<text x="244.2" y="83.1">15 KD3</text>
<text x="244.2" y="80.6">16 KD2</text>
<text x="244.2" y="78">17 KD1</text>
<text x="35.8" y="85.2">GP27</text>
<text x="35.8" y="87.7">GP26</text>
<text x="42.6" y="88.1">17</text>
<text x="42.6" y="85.6">18</text>
<text x="46.3" y="89.4">GP26</text>
<text x="46.3" y="86.8">GP27</text>
<text x="46.3" y="84.3">GP28</text>
<text x="63.9" y="84.3">GP4</text>
<text x="63.9" y="86.8">GP5</text>
<text x="63.9" y="89.4">GP6</text>
<text x="69.4" y="85.6">6</text>
<text x="69.4" y="88.1">7</text>
<text x="98" y="85.6">7</text>
<text x="98" y="88.1">8</text>
<text x="100.4" y="84.3">A5</text>
<text x="100.4" y="86.8">A6</text>
<text x="100.4" y="89.4">A7</text>
<text x="110.7" y="89.4">B6</text>
<text x="110.7" y="86.8">B5</text>
<text x="110.7" y="84.3">B4</text>
<text x="114.6" y="88.1">13</text>
<text x="114.6" y="85.6">14</text>
<text x="121.3" y="85.2">A4</text>
<text x="121.3" y="87.7">A5</text>
<text x="171.6" y="86.5">/VZWR</text>
<text x="181" y="84.3">6</text>
<text x="181" y="86.8">7</text>
<text x="183.4" y="85.6">Q3</text>
<text x="183.4" y="88.1">CP</text>
<text x="192.5" y="88.1">E2#</text>
<text x="193.6" y="85.6">D3</text>
<text x="197.7" y="89.4">9</text>
<text x="197.7" y="86.8">10</text>
<text x="197.7" y="84.3">11 D5</text>
<text x="220.7" y="85.2">D5</text>
<text x="220.7" y="87.7">D6</text>
<text x="227.5" y="85.6">7</text>
<text x="227.5" y="88.1">8</text>
<text x="229.9" y="84.3">A5</text>
<text x="229.9" y="86.8">A6</text>
<text x="229.9" y="89.4">A7</text>
<text x="240.3" y="89.4">B6</text>
<text x="240.3" y="86.8">B5</text>
<text x="240.3" y="84.3">B4</text>
<text x="244.2" y="88.1">13 KD5</text>
<text x="244.2" y="85.6">14 KD4</text>
<text x="35.8" y="90.2">GP15</text>
<text x="35.8" y="92.8">/VZRD15</text>
<text x="42.6" y="90.6">16</text>
<text x="46.3" y="94.4">GP14</text>
<text x="46.3" y="91.9">GP15</text>
<text x="63.9" y="91.9">GP7</text>
<text x="63.9" y="94.4">GP8</text>
<text x="69.4" y="90.6">8</text>
<text x="69.4" y="93.1">9</text>
<text x="73.5" y="92.8">KD0</text>
<text x="92.4" y="92.8">GND10</text>
<text x="98" y="90.6">9</text>
<text x="100.4" y="91.9">A8</text>
<text x="110.7" y="94.4">B8</text>
<text x="110.7" y="91.9">B7</text>
<text x="114.6" y="93.1">11</text>
<text x="114.6" y="90.6">12</text>
<text x="121.3" y="90.2">A6</text>
<text x="121.3" y="92.8">A7</text>
<text x="192.5" y="90.6">E1#</text>
<text x="220.7" y="90.2">D7</text>
<text x="227.5" y="90.6">9</text>
<text x="229.9" y="91.9">A8</text>
<text x="240.3" y="94.4">B8</text>
<text x="240.3" y="91.9">B7</text>
<text x="244.2" y="93.1">11 /INT</text>
<text x="244.2" y="90.6">12 CASTTL</text>
<text x="53.9" y="101.3" transform="rotate(-90 53.9 101.3)">GP13</text>
<text x="56.4" y="101.3" transform="rotate(-90 56.4 101.3)">GP12</text>
<text x="58.9" y="101.3" transform="rotate(-90 58.9 101.3)">GP11</text>
<text x="61.4" y="101.3" transform="rotate(-90 61.4 101.3)">GP10</text>
<text x="63.9" y="101.3" transform="rotate(-90 63.9 101.3)">GP9</text>
<text x="52.6" y="104.9" transform="rotate(-90 52.6 104.9)">14</text>
<text x="55.1" y="104.9" transform="rotate(-90 55.1 104.9)">13</text>
<text x="57.7" y="104.9" transform="rotate(-90 57.7 104.9)">12</text>
<text x="60.2" y="104.9" transform="rotate(-90 60.2 104.9)">11</text>
<text x="62.7" y="104.9" transform="rotate(-90 62.7 104.9)">10</text>
<text x="8.7" y="113.3">3V3</text>
<text x="14" y="112">5</text>
<text x="21.9" y="111.6">3V3</text>
<text x="52.3" y="113" transform="rotate(-90 52.3 113)">KD5</text>
<text x="54.8" y="113" transform="rotate(-90 54.8 113)">KD4</text>
<text x="57.3" y="113" transform="rotate(-90 57.3 113)">KD3</text>
<text x="59.8" y="113" transform="rotate(-90 59.8 113)">KD2</text>
<text x="62.3" y="113" transform="rotate(-90 62.3 113)">KD1</text>
<text x="7.2" y="118.3">GP26</text>
<text x="7.2" y="115.8">GP27</text>
<text x="14" y="119.6">2</text>
<text x="14" y="117">3</text>
<text x="14" y="114.5">4</text>
<text x="20.7" y="119.2">GP15</text>
<text x="20.7" y="116.7">GP26</text>
<text x="20.7" y="114.1">GP27</text>
<text x="7.2" y="120.8">GP15</text>
<text x="20.7" y="121.7">GND</text>
<text x="162.9" y="128.1" transform="rotate(-90 162.9 128.1)">A7</text>
<text x="165.5" y="128.1" transform="rotate(-90 165.5 128.1)">A6</text>
<text x="168" y="128.1" transform="rotate(-90 168 128.1)">A5</text>
<text x="170.5" y="128.1" transform="rotate(-90 170.5 128.1)">A4</text>
<text x="173" y="128.1" transform="rotate(-90 173 128.1)">A3</text>
<text x="175.5" y="128.1" transform="rotate(-90 175.5 128.1)">A2</text>
<text x="178" y="128.1" transform="rotate(-90 178 128.1)">A1</text>
<text x="180.6" y="128.1" transform="rotate(-90 180.6 128.1)">A0</text>
<text x="185.6" y="128.1" transform="rotate(-90 185.6 128.1)">VCC</text>
<text x="188.1" y="128.1" transform="rotate(-90 188.1 128.1)">GND</text>
<text x="200.7" y="126.8" transform="rotate(-90 200.7 126.8)">/INT</text>
<text x="205.7" y="126.8" transform="rotate(-90 205.7 126.8)">/WR</text>
<text x="208.2" y="126.8" transform="rotate(-90 208.2 126.8)">/RD</text>
<text x="215.8" y="128.1" transform="rotate(-90 215.8 128.1)">D0</text>
<text x="218.3" y="128.1" transform="rotate(-90 218.3 128.1)">D1</text>
<text x="220.8" y="128.1" transform="rotate(-90 220.8 128.1)">D2</text>
<text x="223.3" y="128.1" transform="rotate(-90 223.3 128.1)">D3</text>
<text x="225.8" y="128.1" transform="rotate(-90 225.8 128.1)">D4</text>
<text x="228.4" y="128.1" transform="rotate(-90 228.4 128.1)">D5</text>
<text x="230.9" y="128.1" transform="rotate(-90 230.9 128.1)">D6</text>
<text x="233.4" y="128.1" transform="rotate(-90 233.4 128.1)">D7</text>
<text x="243.5" y="128.1" transform="rotate(-90 243.5 128.1)">/VZIO</text>
<text x="9.3" y="137.2">CASTTL</text>
<text x="19" y="135.9">3</text>
<text x="24.4" y="133">GND</text>
<text x="24.5" y="135.5">CASTTL</text>
<text x="163.3" y="133.5" transform="rotate(-90 163.3 133.5)">9</text>
<text x="165.8" y="133.5" transform="rotate(-90 165.8 133.5)">10</text>
<text x="13.1" y="142.2">TOD</text>
<text x="13.3" y="139.7">TOR</text>
<text x="19" y="140.9">1</text>
<text x="19" y="138.4">2</text>
<text x="24.5" y="138">TORTTL</text>
<text x="24.5" y="140.6">TODTTL</text>
<text x="164.6" y="138.8" transform="rotate(-90 164.6 138.8)">A7</text>
<text x="167.1" y="138.8" transform="rotate(-90 167.1 138.8)">A6</text>
<text x="83.6" y="160.7">/RD</text>
<text x="125.1" y="163.2">/VZRD</text>
<text x="84.8" y="179.6">/WR</text>
<text x="84.8" y="184.6">/VZIO</text>
<text x="126.3" y="182.1">/VZWR</text>
<text x="143.2" y="186.5" transform="rotate(-90 143.2 186.5)">5</text>
<text x="145.7" y="186.5" transform="rotate(-90 145.7 186.5)">4</text>
<text x="148.2" y="186.5" transform="rotate(-90 148.2 186.5)">3</text>
<text x="150.7" y="186.5" transform="rotate(-90 150.7 186.5)">2</text>
<text x="153.3" y="186.5" transform="rotate(-90 153.3 186.5)">1</text>
</g>
<g font-size="2.3">
<text x="169.9" y="33.8">1</text>
<text x="169.9" y="41.3">4</text>
<text x="169.9" y="38.8">3</text>
<text x="169.9" y="36.3">2</text>
<text x="169.9" y="46.3">6</text>
<text x="169.9" y="43.8">5</text>
<text x="169.9" y="48.9">7</text>
<text x="42.6" y="75.5">22</text>
<text x="46.3" y="76.8">GND</text>
<text x="181" y="89.4">8</text>
<text x="100.4" y="94.4">GND</text>
<text x="183.4" y="90.6">GND</text>
<text x="226.2" y="93.1">10</text>
<text x="229.9" y="94.4">GND</text>
<text x="7.8" y="123.3">GND</text>
<text x="14" y="122.1">1</text>
<text x="12.8" y="134.6">GND</text>
<text x="19" y="133.4">4</text>
</g>
<g font-size="2.3" fill="#f00">
<text x="109.2" y="71.8">VCC</text>
<text x="114.6" y="70.5">20</text>
<text x="197.7" y="71.8">16</text>
<text x="238.7" y="71.8">VCC</text>
<text x="244.2" y="70.5">20</text>
<text x="192.2" y="73">VCC</text>
</g>
<g font-size="2.2" fill="#00f">
<text x="143.2" y="133.5" transform="rotate(-90 143.2 133.5)">1</text>
<text x="145.7" y="133.5" transform="rotate(-90 145.7 133.5)">2</text>
<text x="148.2" y="133.5" transform="rotate(-90 148.2 133.5)">3</text>
<text x="150.7" y="133.5" transform="rotate(-90 150.7 133.5)">4</text>
<text x="153.3" y="133.5" transform="rotate(-90 153.3 133.5)">5</text>
<text x="155.8" y="133.5" transform="rotate(-90 155.8 133.5)">6</text>
<text x="158.3" y="133.5" transform="rotate(-90 158.3 133.5)">7</text>
<text x="160.8" y="133.5" transform="rotate(-90 160.8 133.5)">8</text>
<text x="168.4" y="133.5" transform="rotate(-90 168.4 133.5)">11</text>
<text x="170.9" y="133.5" transform="rotate(-90 170.9 133.5)">12</text>
<text x="173.4" y="133.5" transform="rotate(-90 173.4 133.5)">13</text>
<text x="175.9" y="133.5" transform="rotate(-90 175.9 133.5)">14</text>
<text x="178.4" y="133.5" transform="rotate(-90 178.4 133.5)">15</text>
<text x="180.9" y="133.5" transform="rotate(-90 180.9 133.5)">16</text>
<text x="186" y="133.5" transform="rotate(-90 186 133.5)">18</text>
<text x="188.5" y="133.5" transform="rotate(-90 188.5 133.5)">17</text>
<text x="193.5" y="133.5" transform="rotate(-90 193.5 133.5)">19</text>
<text x="196" y="133.5" transform="rotate(-90 196 133.5)">20</text>
<text x="198.5" y="133.5" transform="rotate(-90 198.5 133.5)">21</text>
<text x="201.1" y="133.5" transform="rotate(-90 201.1 133.5)">22</text>
<text x="203.6" y="133.5" transform="rotate(-90 203.6 133.5)">23</text>
<text x="206.1" y="133.5" transform="rotate(-90 206.1 133.5)">24</text>
<text x="208.6" y="133.5" transform="rotate(-90 208.6 133.5)">25</text>
<text x="211.1" y="133.5" transform="rotate(-90 211.1 133.5)">26</text>
<text x="216.2" y="133.5" transform="rotate(-90 216.2 133.5)">27</text>
<text x="218.7" y="133.5" transform="rotate(-90 218.7 133.5)">28</text>
<text x="221.2" y="133.5" transform="rotate(-90 221.2 133.5)">29</text>
<text x="223.7" y="133.5" transform="rotate(-90 223.7 133.5)">30</text>
<text x="226.2" y="133.5" transform="rotate(-90 226.2 133.5)">31</text>
<text x="228.7" y="133.5" transform="rotate(-90 228.7 133.5)">32</text>
<text x="231.2" y="133.5" transform="rotate(-90 231.2 133.5)">33</text>
<text x="233.8" y="133.5" transform="rotate(-90 233.8 133.5)">34</text>
<text x="238.8" y="133.5" transform="rotate(-90 238.8 133.5)">35</text>
<text x="241.3" y="133.5" transform="rotate(-90 241.3 133.5)">36</text>
<text x="243.8" y="133.5" transform="rotate(-90 243.8 133.5)">37</text>
<text x="246.3" y="133.5" transform="rotate(-90 246.3 133.5)">38</text>
<text x="248.9" y="133.5" transform="rotate(-90 248.9 133.5)">39</text>
<text x="251.4" y="133.5" transform="rotate(-90 251.4 133.5)">40</text>
<text x="144.5" y="139.8" transform="rotate(-90 144.5 139.8)">A15</text>
<text x="147" y="139.8" transform="rotate(-90 147 139.8)">A14</text>
<text x="149.5" y="139.8" transform="rotate(-90 149.5 139.8)">A13</text>
<text x="152" y="139.8" transform="rotate(-90 152 139.8)">A12</text>
<text x="154.5" y="139.8" transform="rotate(-90 154.5 139.8)">A11</text>
<text x="157" y="139.8" transform="rotate(-90 157 139.8)">A10</text>
<text x="159.5" y="138.6" transform="rotate(-90 159.5 138.6)">A9</text>
<text x="162.1" y="138.6" transform="rotate(-90 162.1 138.6)">A8</text>
<text x="169.6" y="138.6" transform="rotate(-90 169.6 138.6)">A5</text>
<text x="172.1" y="138.6" transform="rotate(-90 172.1 138.6)">A4</text>
<text x="174.6" y="138.6" transform="rotate(-90 174.6 138.6)">A3</text>
<text x="177.2" y="138.6" transform="rotate(-90 177.2 138.6)">A2</text>
<text x="179.7" y="138.6" transform="rotate(-90 179.7 138.6)">A1</text>
<text x="182.2" y="138.6" transform="rotate(-90 182.2 138.6)">A0</text>
<text x="187.2" y="138.5" transform="rotate(-90 187.2 138.5)">5V</text>
<text x="189.7" y="140.6" transform="rotate(-90 189.7 140.6)">GND</text>
<text x="194.8" y="139.7" transform="rotate(-90 194.8 139.7)">/M1</text>
<text x="197.3" y="143.1" transform="rotate(-90 197.3 143.1)">/RESET</text>
<text x="199.8" y="140.1" transform="rotate(-90 199.8 140.1)">CLK</text>
<text x="202.3" y="140.3" transform="rotate(-90 202.3 140.3)">/INT</text>
<text x="204.8" y="142.9" transform="rotate(-90 204.8 142.9)">/MREQ</text>
<text x="207.3" y="140.2" transform="rotate(-90 207.3 140.2)">/WR</text>
<text x="209.9" y="139.5" transform="rotate(-90 209.9 139.5)">/RD</text>
<text x="212.4" y="141.9" transform="rotate(-90 212.4 141.9)">/IORQ</text>
<text x="217.4" y="138.6" transform="rotate(-90 217.4 138.6)">D0</text>
<text x="219.9" y="138.6" transform="rotate(-90 219.9 138.6)">D1</text>
<text x="222.4" y="138.6" transform="rotate(-90 222.4 138.6)">D2</text>
<text x="225" y="138.6" transform="rotate(-90 225 138.6)">D3</text>
<text x="227.5" y="138.6" transform="rotate(-90 227.5 138.6)">D4</text>
<text x="230" y="138.6" transform="rotate(-90 230 138.6)">D5</text>
<text x="232.5" y="138.6" transform="rotate(-90 232.5 138.6)">D6</text>
<text x="235" y="138.6" transform="rotate(-90 235 138.6)">D7</text>
<text x="240.1" y="138.6" transform="rotate(-90 240.1 138.6)">TX</text>
<text x="242.6" y="138.7" transform="rotate(-90 242.6 138.7)">RX</text>
<text x="245.1" y="143.8" transform="rotate(-90 245.1 143.8)">SPARE1</text>
<text x="247.6" y="143.8" transform="rotate(-90 247.6 143.8)">SPARE2</text>
<text x="250.1" y="143.8" transform="rotate(-90 250.1 143.8)">SPARE3</text>
<text x="252.6" y="143.8" transform="rotate(-90 252.6 143.8)">SPARE4</text>
</g>
<g font-size="1.9" fill="#840000">
<text x="89.8" y="161.3">5</text>
<text x="108.7" y="161.3">2</text>
<text x="22.7" y="162.9" transform="rotate(-90 22.7 162.9)">14</text>
<text x="89.8" y="166.3">6</text>
<text x="102.9" y="163.8">4</text>
<text x="108.7" y="166.3">3</text>
<text x="121.8" y="163.8">1</text>
<text x="23.6" y="169.6" transform="rotate(-90 23.6 169.6)">VCC</text>
<text x="23.6" y="179.2" transform="rotate(-90 23.6 179.2)">GND</text>
<text x="22.7" y="184.7" transform="rotate(-90 22.7 184.7)">7</text>
<text x="91" y="180.2">8</text>
<text x="91" y="185.2">9</text>
<text x="103" y="182.7">10</text>
<text x="109.9" y="180.2">11</text>
<text x="109.9" y="185.2">12</text>
<text x="121.9" y="182.7">13</text>
</g>
</svg>
